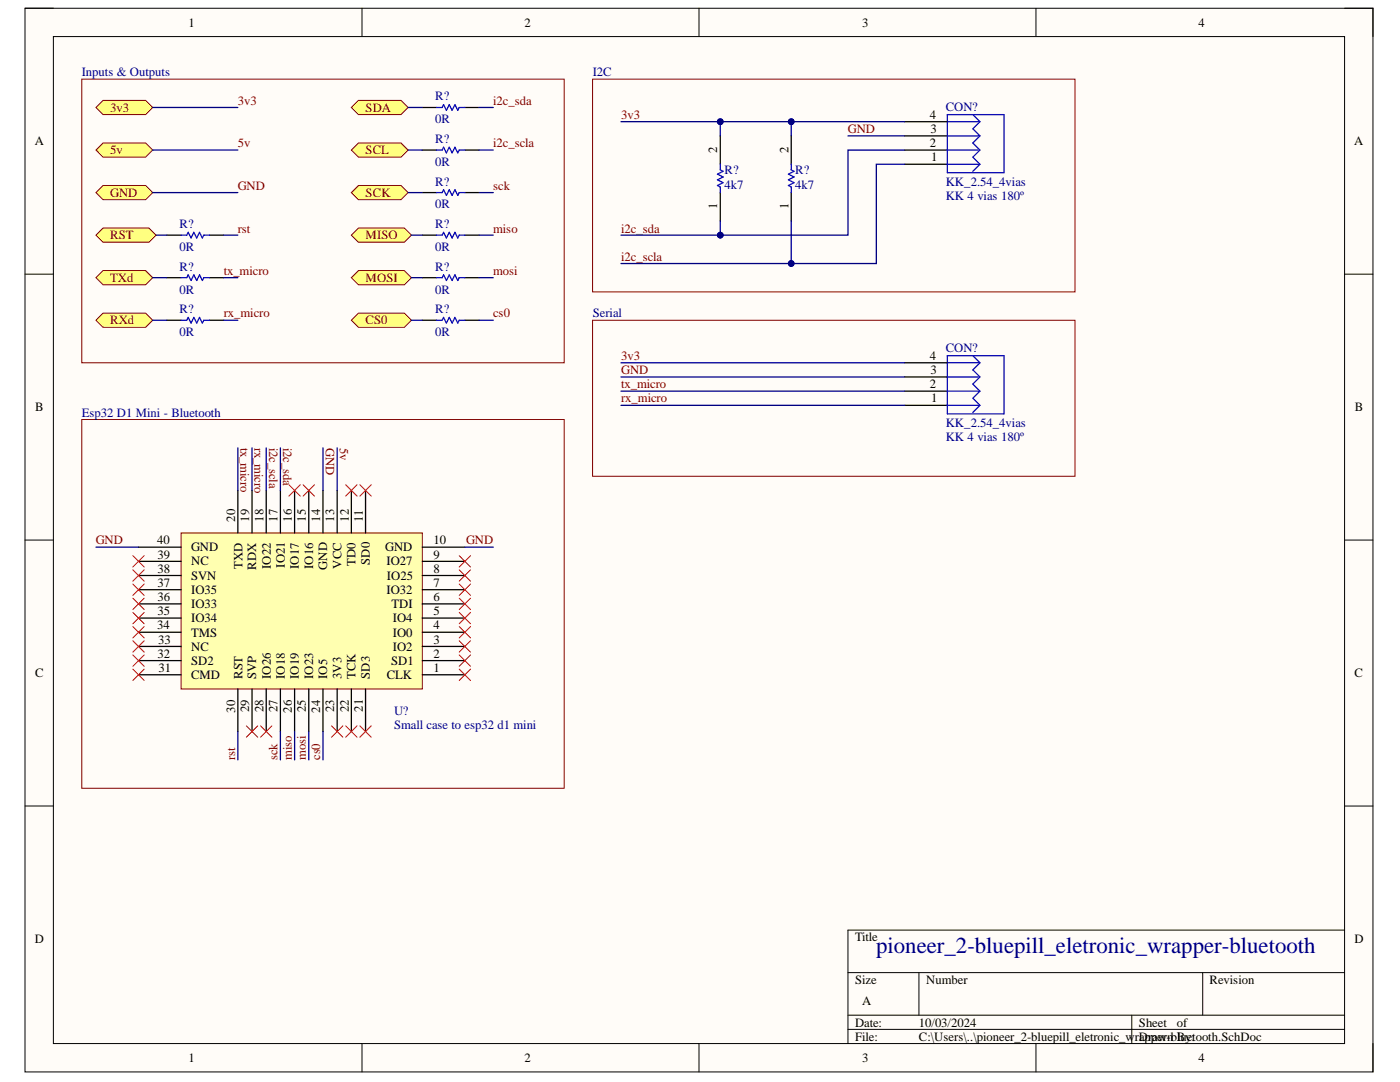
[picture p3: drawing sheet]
<svg xmlns="http://www.w3.org/2000/svg" width="279mm" height="216mm" viewBox="0 0 279 216" stroke-linecap="round" stroke-linejoin="round" font-family="sans-serif">
<path d="M5 1.6h269v212.3h-269z" fill-rule="evenodd" fill="#fffcf8"/>
<path d="M5 1.6h269v212.3h-269z" fill="none" stroke="#000" stroke-width=".2"/>
<path d="M10.7 7.3h257.6v200.9h-257.6z" fill-rule="evenodd" fill="#fffcf8"/>
<g fill="none" stroke="#000" stroke-width=".2">
<path d="M5 1.6h5.7M10.7 7.3h257.6v200.9h-257.6zM72.2 1.6v5.7M139.5 1.6v5.7M206.8 1.6v5.7M268.3 1.6h5.7v5.7M5 54.7h5.7M268.3 54.7h5.7M5 107.8h5.7M268.3 107.8h5.7M5 160.8h5.7M268.3 160.8h5.7"/>
<path d="M169.2 194.1h99.1M183.4 194.1v8.5M240 194.1v8.5M268.3 185.6h-99.1v22.6M72.2 208.2v5.7M139.5 208.2v5.7M169.2 202.6h99.1M169.2 205.4h99.1M206.8 208.2v5.7M225.9 202.6v5.6M274 208.2v5.7"/>
</g>
<path d="M20.6 20h8.5l1.4 1.4-1.4 1.5h-8.5l-1.4-1.5z" fill-rule="evenodd" fill="#ffff80"/>
<path d="M20.6 20h8.5l1.4 1.4-1.4 1.5h-8.5l-1.4-1.5z" fill="none" stroke="#800000" stroke-width=".2"/>
<path d="M20.6 28.5h8.5l1.4 1.4-1.4 1.5h-8.5l-1.4-1.5z" fill-rule="evenodd" fill="#ffff80"/>
<path d="M20.6 28.5h8.5l1.4 1.4-1.4 1.5h-8.5l-1.4-1.5z" fill="none" stroke="#800000" stroke-width=".2"/>
<path d="M20.6 37h8.5l1.4 1.4-1.4 1.4h-8.5l-1.4-1.4z" fill-rule="evenodd" fill="#ffff80"/>
<path d="M16.3 15.8h96.3v56.6h-96.3zM20.6 37h8.5l1.4 1.4-1.4 1.4h-8.5l-1.4-1.4z" fill="none" stroke="#800000" stroke-width=".2"/>
<path d="M20.6 54h8.5l1.4 1.4-1.4 1.4h-8.5l-1.4-1.4z" fill-rule="evenodd" fill="#ffff80"/>
<path d="M20.6 54h8.5l1.4 1.4-1.4 1.4h-8.5l-1.4-1.4z" fill="none" stroke="#800000" stroke-width=".2"/>
<path d="M20.6 62.5h8.5l1.4 1.4-1.4 1.4h-8.5l-1.4-1.4z" fill-rule="evenodd" fill="#ffff80"/>
<path d="M20.6 62.5h8.5l1.4 1.4-1.4 1.4h-8.5l-1.4-1.4zM16.3 83.7h96.3v73.6h-96.3z" fill="none" stroke="#800000" stroke-width=".2"/>
<path d="M36.1 106.3h48.2v31.2h-48.2z" fill-rule="evenodd" fill="#ffffb0"/>
<path d="M36.1 106.3h48.2v31.2h-48.2z" fill="none" stroke="#800000" stroke-width=".2"/>
<g fill="none" stroke="#000" stroke-width=".25">
<path d="M47.5 97.9v8.4M50.3 97.9v8.4M53.1 97.9v8.4M56 97.9v8.4M58.8 97.9v8.4M61.6 97.9v8.4M64.5 97.9v8.4M67.3 97.9v8.4M70.1 97.9v8.4M73 97.9v8.4M27.6 117.7h8.5M27.6 114.8h8.5"/>
<path d="M27.6 112h8.5M27.6 109.2h8.5M84.3 117.7h8.5M84.3 114.8h8.5M84.3 112h8.5M84.3 109.2h8.5M27.6 134.6h8.5M27.6 131.8h8.5M27.6 129h8.5M27.6 126.2h8.5M27.6 123.3h8.5M27.6 120.5h8.5"/>
<path d="M56 137.5v8.5M58.8 137.5v8.5M61.6 137.5v8.5M73 137.5v8.5M84.3 134.6h8.5M84.3 131.8h8.5M84.3 129h8.5M84.3 126.2h8.5M84.3 123.3h8.5M84.3 120.5h8.5"/>
</g>
<path d="M70.1 21.4l1.4-1.4h8.5l1.4 1.4-1.4 1.5h-8.5z" fill-rule="evenodd" fill="#ffff80"/>
<path d="M70.1 21.4l1.4-1.4h8.5l1.4 1.4-1.4 1.5h-8.5z" fill="none" stroke="#800000" stroke-width=".2"/>
<path d="M70.1 29.9l1.4-1.4h8.5l1.4 1.4-1.4 1.5h-8.5z" fill-rule="evenodd" fill="#ffff80"/>
<path d="M70.1 29.9l1.4-1.4h8.5l1.4 1.4-1.4 1.5h-8.5z" fill="none" stroke="#800000" stroke-width=".2"/>
<path d="M70.1 38.4l1.4-1.4h8.5l1.4 1.4-1.4 1.4h-8.5z" fill-rule="evenodd" fill="#ffff80"/>
<path d="M70.1 38.4l1.4-1.4h8.5l1.4 1.4-1.4 1.4h-8.5z" fill="none" stroke="#800000" stroke-width=".2"/>
<path d="M70.1 46.9l1.4-1.4h9.2l1.4 1.4-1.4 1.4h-9.2z" fill-rule="evenodd" fill="#ffff80"/>
<path d="M70.1 46.9l1.4-1.4h9.2l1.4 1.4-1.4 1.4h-9.2z" fill="none" stroke="#800000" stroke-width=".2"/>
<path d="M70.1 55.4l1.4-1.4h9.2l1.4 1.4-1.4 1.4h-9.2z" fill-rule="evenodd" fill="#ffff80"/>
<path d="M70.1 55.4l1.4-1.4h9.2l1.4 1.4-1.4 1.4h-9.2z" fill="none" stroke="#800000" stroke-width=".2"/>
<path d="M70.1 63.9l1.4-1.4h9.2l1.4 1.4-1.4 1.4h-9.2z" fill-rule="evenodd" fill="#ffff80"/>
<path d="M70.1 63.9l1.4-1.4h9.2l1.4 1.4-1.4 1.4h-9.2z" fill="none" stroke="#800000" stroke-width=".2"/>
<g fill="none" stroke="#f00" stroke-width=".2">
<path d="M57.7 96.7l2.2 2.3M59.9 96.7l-2.2 2.3M60.5 96.7l2.3 2.3M62.8 96.7l-2.3 2.3M69 96.7l2.3 2.3M71.3 96.7l-2.3 2.3M71.8 96.7l2.3 2.3M74.1 96.7l-2.3 2.3M26.5 110.9l2.3 2.2M26.5 113.7l2.3 2.3M26.5 116.5l2.3 2.3M26.5 119.4l2.3 2.2"/>
<path d="M28.8 110.9l-2.3 2.2M28.8 113.7l-2.3 2.3M28.8 116.5l-2.3 2.3M28.8 119.4l-2.3 2.2M91.6 119.4l2.3 2.2M91.6 116.5l2.3 2.3M91.6 113.7l2.3 2.3M91.6 110.9l2.3 2.2M93.9 119.4l-2.3 2.2M93.9 116.5l-2.3 2.3M93.9 113.7l-2.3 2.3M93.9 110.9l-2.3 2.2"/>
<path d="M26.5 122.2l2.3 2.3M26.5 125l2.3 2.3M26.5 127.9l2.3 2.2M26.5 130.7l2.3 2.3M26.5 133.5l2.3 2.3M28.8 122.2l-2.3 2.3M28.8 125l-2.3 2.3M28.8 127.9l-2.3 2.2M28.8 130.7l-2.3 2.3M28.8 133.5l-2.3 2.3M91.6 133.5l2.3 2.3M91.6 130.7l2.3 2.3"/>
<path d="M91.6 127.9l2.3 2.2M91.6 125l2.3 2.3M91.6 122.2l2.3 2.3M93.9 133.5l-2.3 2.3M93.9 130.7l-2.3 2.3M93.9 127.9l-2.3 2.2M93.9 125l-2.3 2.3M93.9 122.2l-2.3 2.3M52 144.8l2.3 2.3M54.3 144.8l-2.3 2.3M69 144.8l2.3 2.3M71.3 144.8l-2.3 2.3"/>
<path d="M71.8 144.8l2.3 2.3M74.1 144.8l-2.3 2.3"/>
</g>
<path d="M20.6 45.5h9.1l1.4 1.4-1.4 1.4h-9.1l-1.4-1.4z" fill-rule="evenodd" fill="#ffff80"/>
<path d="M118.3 15.8h96.2v42.4h-96.2zM20.6 45.5h9.1l1.4 1.4-1.4 1.4h-9.1l-1.4-1.4zM118.3 63.9h96.2v31.1h-96.2z" fill="none" stroke="#800000" stroke-width=".2"/>
<g fill="none" stroke="#000" stroke-width=".25">
<path d="M84.3 29.9h2.8M84.3 21.4h2.8M84.3 38.4h2.8M92.8 29.9h2.8M92.8 21.4h2.8M92.8 38.4h2.8M143.7 27.1v5.7M157.9 27.1v5.7M180.6 32.8h8.5M180.6 29.9h8.5M180.6 27.1h8.5M180.6 24.3h8.5"/>
<path d="M33.3 46.9h2.8M33.3 55.4h2.8M41.8 46.9h2.8M41.8 55.4h2.8M84.3 46.9h2.8M84.3 55.4h2.8M92.8 46.9h2.8M92.8 55.4h2.8M33.3 63.9h2.8M41.8 63.9h2.8M84.3 63.9h2.8M92.8 63.9h2.8"/>
<path d="M180.6 78.1h8.5M180.6 75.2h8.5M180.6 72.4h8.5M180.6 80.9h8.5"/>
</g>
<g fill="none" stroke="#00f" stroke-width=".25">
<path d="M87.1 29.9h1.1l.3-.5 .6 1.1 .6-1.1 .5 1.1 .6-1.1 .6 1.1 .2-.6h1.2M87.1 21.4h1.1l.3-.5 .6 1.1 .6-1.1 .5 1.1 .6-1.1 .6 1.1 .2-.6h1.2M87.1 38.4h1.1l.3-.5 .6 1.1 .6-1.1 .5 1.1 .6-1.1 .6 1.1 .2-.6h1.2M143.7 32.8v1.1l.6 .3-1.1 .6 1.1 .5-1.1 .6M157.9 32.8v1.1l.6 .3-1.2 .6 1.2 .5-1.2 .6M189.1 22.9h11.3v11.6h-11.3zM189.1 32.8h6.3M189.1 29.9h6.3M189.1 27.1h6.3M189.1 24.3h6.3M194.2 22.9l1.4 1.4-1.4 1.4 1.4 1.4-1.4 1.4 1.4 1.4-1.4 1.5 1.4 1.4-1.4 1.4M36.1 46.9h1.2l.3-.5 .5 1.1 .6-1.1 .6 1.1 .5-1.1 .6 1.1 .3-.6h1.1"/>
<path d="M36.1 55.4h1.2l.3-.6 .5 1.2 .6-1.2 .6 1.2 .5-1.2 .6 1.2 .3-.6h1.1M87.1 46.9h1.1l.3-.5 .6 1.1 .6-1.1 .5 1.1 .6-1.1 .6 1.1 .2-.6h1.2M87.1 55.4h1.1l.3-.6 .6 1.2 .6-1.2 .5 1.2 .6-1.2 .6 1.2 .2-.6h1.2M36.1 63.9h1.2l.3-.6 .5 1.2 .6-1.2 .6 1.2 .5-1.2 .6 1.2 .3-.6h1.1M87.1 63.9h1.1l.3-.6 .6 1.2 .6-1.2 .5 1.2 .6-1.2 .6 1.2 .2-.6h1.2M189.1 71h11.3v11.6h-11.3zM189.1 78.1h6.3M189.1 75.2h6.3M189.1 72.4h6.3M194.2 71l1.4 1.4-1.4 1.4 1.4 1.4-1.4 1.4 1.4 1.5-1.4 1.4 1.4 1.4-1.4 1.4M189.1 80.9h6.3"/>
</g>
<g fill="none" stroke="#000080" stroke-width=".25">
<path d="M30.5 21.4h17M30.5 29.9h17M30.5 38.4h17M143.7 24.3v2.8M47.5 89.4v8.5M50.3 89.4v8.5M53.1 89.4v8.5M56 89.4v8.5M64.5 89.4v8.5M67.3 89.4v8.5M19.2 109.2h8.4M92.8 109.2h5.6"/>
<path d="M47.5 146v5.6M56 146v5.6M58.8 146v5.6M61.6 146v5.6M64.5 146v5.6"/>
</g>
<circle cx="143.7" cy="24.3" r=".57" fill="#000080"/>
<circle cx="143.7" cy="24.3" r=".57" fill="none" stroke="#000080" stroke-width=".2"/>
<path d="M157.9 24.3v2.8" fill="none" stroke="#000080" stroke-width=".25"/>
<circle cx="157.9" cy="24.3" r=".57" fill="#000080"/>
<circle cx="157.9" cy="24.3" r=".57" fill="none" stroke="#000080" stroke-width=".2"/>
<path d="M143.7 44.1v2.8" fill="none" stroke="#000080" stroke-width=".25"/>
<circle cx="143.7" cy="46.9" r=".57" fill="#000080"/>
<circle cx="143.7" cy="46.9" r=".57" fill="none" stroke="#000080" stroke-width=".2"/>
<path d="M157.9 44.1v8.5" fill="none" stroke="#000080" stroke-width=".25"/>
<circle cx="157.9" cy="52.6" r=".57" fill="#000080"/>
<circle cx="157.9" cy="52.6" r=".57" fill="none" stroke="#000080" stroke-width=".2"/>
<path d="M123.9 24.3h56.7" fill="none" stroke="#000080" stroke-width=".25"/>
<circle cx="143.7" cy="24.3" r=".57" fill="#000080"/>
<circle cx="143.7" cy="24.3" r=".57" fill="none" stroke="#000080" stroke-width=".2"/>
<circle cx="157.9" cy="24.3" r=".57" fill="#000080"/>
<circle cx="157.9" cy="24.3" r=".57" fill="none" stroke="#000080" stroke-width=".2"/>
<path d="M169.2 27.1h11.4M180.6 29.9h-11.4v17h-45.3" fill="none" stroke="#000080" stroke-width=".25"/>
<circle cx="143.7" cy="46.9" r=".57" fill="#000080"/>
<circle cx="143.7" cy="46.9" r=".57" fill="none" stroke="#000080" stroke-width=".2"/>
<path d="M180.6 32.8h-5.7v19.8h-51" fill="none" stroke="#000080" stroke-width=".25"/>
<circle cx="157.9" cy="52.6" r=".57" fill="#000080"/>
<circle cx="157.9" cy="52.6" r=".57" fill="none" stroke="#000080" stroke-width=".2"/>
<g fill="none" stroke="#000080" stroke-width=".25">
<path d="M81.4 21.4h2.9M81.4 29.9h2.9M81.4 38.4h2.9M95.6 21.4h2.8M95.6 29.9h2.8M95.6 38.4h2.8M30.5 55.4h2.8M31.1 46.9h2.2M44.6 46.9h2.9M44.6 55.4h2.9M82.1 46.9h2.2M82.1 55.4h2.2"/>
<path d="M95.6 46.9h2.8M95.6 55.4h2.8M30.5 63.9h2.8M44.6 63.9h2.9M82.1 63.9h2.2M95.6 63.9h2.8M123.9 72.4h56.7M123.9 75.2h56.7M123.9 78.1h56.7M123.9 80.9h56.7"/>
</g>
<g font-size="9.5" fill="#f00">
<text x="49.7" y="143.8">PIU?029</text>
<text x="66.7" y="143.8">PIU?023</text>
</g>
<g font-size="6.7" fill="#00f">
<text x="143.2" y="42.4">PIR?01</text>
<text x="157.3" y="42.4">PIR?01</text>
</g>
<text font-size="4.6" fill="#000080" x="174.9" y="190.2">pioneer_2-bluepill_eletronic_wrapper-bluetooth</text>
<g font-size="2.5">
<text x="37.6" y="5.3">1</text>
<text x="104.7" y="5.3">2</text>
<text x="172.1" y="5.3">3</text>
<text x="239.2" y="5.3">4</text>
<text x="185.6" y="23.8">4</text>
<text x="6.9" y="29">A</text>
<text x="185.6" y="29.4">2</text>
<text x="185.7" y="26.5">3</text>
<text x="270.2" y="29">A</text>
<text x="143.2" y="30.5" transform="rotate(-90 143.2 30.5)">2</text>
<text x="157.4" y="30.5" transform="rotate(-90 157.4 30.5)">2</text>
<text x="185.9" y="32.2">1</text>
<text x="143.2" y="41.7" transform="rotate(-90 143.2 41.7)">1</text>
<text x="157.4" y="41.7" transform="rotate(-90 157.4 41.7)">1</text>
<text x="185.6" y="71.8">4</text>
<text x="185.6" y="77.5">2</text>
<text x="185.7" y="74.6">3</text>
<text x="7" y="82.1">B</text>
<text x="185.9" y="80.3">1</text>
<text x="270.4" y="82.1">B</text>
<text x="46.9" y="104.1" transform="rotate(-90 46.9 104.1)">20</text>
<text x="49.7" y="104.1" transform="rotate(-90 49.7 104.1)">19</text>
<text x="52.6" y="104.1" transform="rotate(-90 52.6 104.1)">18</text>
<text x="55.4" y="104.1" transform="rotate(-90 55.4 104.1)">17</text>
<text x="58.3" y="104.1" transform="rotate(-90 58.3 104.1)">16</text>
<text x="61" y="104.1" transform="rotate(-90 61 104.1)">15</text>
<text x="63.9" y="104.1" transform="rotate(-90 63.9 104.1)">14</text>
<text x="66.7" y="104.1" transform="rotate(-90 66.7 104.1)">13</text>
<text x="69.6" y="104.1" transform="rotate(-90 69.6 104.1)">12</text>
<text x="72.4" y="104.1" transform="rotate(-90 72.4 104.1)">11</text>
<text x="31.4" y="108.6">40</text>
<text x="31.5" y="111.5">39</text>
<text x="38.1" y="112.8">NC</text>
<text x="38.1" y="110">GND</text>
<text x="48.4" y="113.5" transform="rotate(-90 48.4 113.5)">TXD</text>
<text x="51.2" y="113.7" transform="rotate(-90 51.2 113.7)">RDX</text>
<text x="54" y="113.5" transform="rotate(-90 54 113.5)">IO22</text>
<text x="56.8" y="113.2" transform="rotate(-90 56.8 113.2)">IO21</text>
<text x="59.6" y="113.5" transform="rotate(-90 59.6 113.5)">IO17</text>
<text x="62.5" y="113.5" transform="rotate(-90 62.5 113.5)">IO16</text>
<text x="65.3" y="113.8" transform="rotate(-90 65.3 113.8)">GND</text>
<text x="68.2" y="113.5" transform="rotate(-90 68.2 113.5)">VCC</text>
<text x="70.9" y="112.9" transform="rotate(-90 70.9 112.9)">TD0</text>
<text x="73.8" y="112.7" transform="rotate(-90 73.8 112.7)">SD0</text>
<text x="76.9" y="110">GND</text>
<text x="77.1" y="112.8">IO27</text>
<text x="86.5" y="111.5">9</text>
<text x="86.5" y="108.6">10</text>
<text x="31.5" y="119.9">36</text>
<text x="31.5" y="117.1">37</text>
<text x="31.5" y="114.3">38</text>
<text x="38.1" y="118.5">IO35</text>
<text x="38.1" y="115.7">SVN</text>
<text x="77.1" y="118.5">IO32</text>
<text x="77.2" y="115.7">IO25</text>
<text x="86.5" y="119.9">6</text>
<text x="86.5" y="117.1">7</text>
<text x="86.5" y="114.3">8</text>
<text x="31.4" y="125.6">34</text>
<text x="31.5" y="122.8">35</text>
<text x="38.1" y="124.1">IO34</text>
<text x="38.1" y="121.4">IO33</text>
<text x="78.1" y="121.4">TDI</text>
<text x="78.4" y="124.1">IO4</text>
<text x="86.5" y="125.6">4</text>
<text x="86.5" y="122.8">5</text>
<text x="31.5" y="131.2">32</text>
<text x="31.5" y="128.5">33</text>
<text x="38.1" y="129.8">NC</text>
<text x="38.1" y="127">TMS</text>
<text x="78.4" y="129.8">IO2</text>
<text x="78.4" y="127">IO0</text>
<text x="86.5" y="131.2">2</text>
<text x="86.5" y="128.5">3</text>
<text x="7" y="135.1">C</text>
<text x="31.6" y="134.1">31</text>
<text x="38.1" y="135.5">CMD</text>
<text x="38.1" y="132.7">SD2</text>
<text x="48.4" y="135.5" transform="rotate(-90 48.4 135.5)">RST</text>
<text x="51.2" y="135.5" transform="rotate(-90 51.2 135.5)">SVP</text>
<text x="54" y="135.5" transform="rotate(-90 54 135.5)">IO26</text>
<text x="56.8" y="135.5" transform="rotate(-90 56.8 135.5)">IO18</text>
<text x="59.6" y="135.5" transform="rotate(-90 59.6 135.5)">IO19</text>
<text x="62.5" y="135.5" transform="rotate(-90 62.5 135.5)">IO23</text>
<text x="65.3" y="135.5" transform="rotate(-90 65.3 135.5)">IO5</text>
<text x="68.2" y="135.5" transform="rotate(-90 68.2 135.5)">3V3</text>
<text x="70.9" y="135.5" transform="rotate(-90 70.9 135.5)">TCK</text>
<text x="73.8" y="135.5" transform="rotate(-90 73.8 135.5)">SD3</text>
<text x="77.2" y="135.5">CLK</text>
<text x="78" y="132.7">SD1</text>
<text x="86.5" y="134.1">1</text>
<text x="270.3" y="135.1">C</text>
<text x="46.9" y="142.2" transform="rotate(-90 46.9 142.2)">30</text>
<text x="49.7" y="142.1" transform="rotate(-90 49.7 142.1)">29</text>
<text x="52.6" y="142.1" transform="rotate(-90 52.6 142.1)">28</text>
<text x="55.4" y="142.1" transform="rotate(-90 55.4 142.1)">27</text>
<text x="58.3" y="142.2" transform="rotate(-90 58.3 142.2)">26</text>
<text x="61" y="142.1" transform="rotate(-90 61 142.1)">25</text>
<text x="63.9" y="142.2" transform="rotate(-90 63.9 142.2)">24</text>
<text x="66.7" y="142.1" transform="rotate(-90 66.7 142.1)">23</text>
<text x="69.6" y="142.1" transform="rotate(-90 69.6 142.1)">22</text>
<text x="72.4" y="142" transform="rotate(-90 72.4 142)">21</text>
<text x="6.9" y="188.2">D</text>
<text x="170.6" y="187.9">Title</text>
<text x="270.3" y="188.2">D</text>
<text x="170.6" y="196.3">Size</text>
<text x="184.8" y="196.3">Number</text>
<text x="241.4" y="196.3">Revision</text>
<text x="172.1" y="200.6">A</text>
<text x="170.6" y="204.9">Date:</text>
<text x="170.6" y="207.6">File:</text>
<text x="183.4" y="204.9">10/03/2024</text>
<text x="183.4" y="207.6">C:\Users\..\pioneer_2-bluepill_eletronic_w</text>
<text x="226.5" y="207.6">rapper-bluetooth.SchDoc</text>
<text x="227.3" y="204.9">Sheet</text>
<text x="227.3" y="207.6">Drawn By:</text>
<text x="234.9" y="204.9">of</text>
<text x="37.6" y="211.9">1</text>
<text x="104.7" y="211.9">2</text>
<text x="172.1" y="211.9">3</text>
<text x="239.2" y="211.9">4</text>
</g>
<g font-size="2.5" fill="#000080">
<text x="16.3" y="15.2">Inputs &amp; Outputs</text>
<text x="118.3" y="15.2">I2C</text>
<text x="86.8" y="20">R?</text>
<text x="188.7" y="22.1">CON?</text>
<text x="86.8" y="24.6">0R</text>
<text x="86.8" y="28.6">R?</text>
<text x="86.8" y="33.1">0R</text>
<text x="144.6" y="34.7">R?</text>
<text x="158.7" y="34.7">R?</text>
<text x="86.8" y="37">R?</text>
<text x="86.8" y="41.6">0R</text>
<text x="144.6" y="37.6">4k7</text>
<text x="158.7" y="37.6">4k7</text>
<text x="188.7" y="39.8">KK 4 vias 180º</text>
<text x="188.7" y="37">KK_2.54_4vias</text>
<text x="35.9" y="45.5">R?</text>
<text x="86.8" y="45.5">R?</text>
<text x="35.9" y="50">0R</text>
<text x="86.8" y="50">0R</text>
<text x="35.9" y="54">R?</text>
<text x="35.9" y="58.6">0R</text>
<text x="86.8" y="54">R?</text>
<text x="86.8" y="58.6">0R</text>
<text x="35.9" y="62.5">R?</text>
<text x="86.8" y="62.5">R?</text>
<text x="118.3" y="63.3">Serial</text>
<text x="35.9" y="67">0R</text>
<text x="86.8" y="67">0R</text>
<text x="188.7" y="70.1">CON?</text>
<text x="16.3" y="83.2">Esp32 D1 Mini - Bluetooth</text>
<text x="188.7" y="88">KK 4 vias 180º</text>
<text x="188.7" y="85.1">KK_2.54_4vias</text>
<text x="78.6" y="142.6">U?</text>
<text x="78.6" y="145.4">Small case to esp32 d1 mini</text>
</g>
<g font-size="2.5" fill="#800000">
<text x="22" y="22.3">3v3</text>
<text x="47.4" y="20.9">3v3</text>
<text x="73" y="22.3">SDA</text>
<text x="98.4" y="20.9">i2c_sda</text>
<text x="124" y="23.8">3v3</text>
<text x="47.4" y="29.4">5v</text>
<text x="98.4" y="29.4">i2c_scla</text>
<text x="169.2" y="26.5">GND</text>
<text x="22" y="30.8">5v</text>
<text x="73" y="30.8">SCL</text>
<text x="22" y="39.3">GND</text>
<text x="47.4" y="37.9">GND</text>
<text x="73" y="39.3">SCK</text>
<text x="98.4" y="37.9">sck</text>
<text x="22" y="47.8">RST</text>
<text x="47.4" y="46.4">rst</text>
<text x="73" y="47.8">MISO</text>
<text x="98.4" y="46.4">miso</text>
<text x="124" y="46.4">i2c_sda</text>
<text x="124" y="52">i2c_scla</text>
<text x="22" y="56.3">TXd</text>
<text x="44.6" y="54.9">tx_micro</text>
<text x="73" y="56.3">MOSI</text>
<text x="98.4" y="54.9">mosi</text>
<text x="22" y="64.7">RXd</text>
<text x="44.6" y="63.3">rx_micro</text>
<text x="73" y="64.7">CS0</text>
<text x="98.4" y="63.3">cs0</text>
<text x="124" y="71.8">3v3</text>
<text x="124" y="77.5">tx_micro</text>
<text x="124" y="74.6">GND</text>
<text x="124" y="80.3">rx_micro</text>
<text x="48" y="89.3" transform="rotate(90 48 89.3)">tx_micro</text>
<text x="50.8" y="89.3" transform="rotate(90 50.8 89.3)">rx_micro</text>
<text x="53.7" y="89.3" transform="rotate(90 53.7 89.3)">i2c_scla</text>
<text x="56.5" y="89.3" transform="rotate(90 56.5 89.3)">i2c_sda</text>
<text x="65" y="89.3" transform="rotate(90 65 89.3)">GND</text>
<text x="67.8" y="89.3" transform="rotate(90 67.8 89.3)">5v</text>
<text x="19.1" y="108.6">GND</text>
<text x="93" y="108.6">GND</text>
<text x="46.9" y="151.6" transform="rotate(-90 46.9 151.6)">rst</text>
<text x="55.4" y="151.6" transform="rotate(-90 55.4 151.6)">sck</text>
<text x="58.3" y="151.6" transform="rotate(-90 58.3 151.6)">miso</text>
<text x="61" y="151.6" transform="rotate(-90 61 151.6)">mosi</text>
<text x="63.9" y="151.6" transform="rotate(-90 63.9 151.6)">cs0</text>
</g>
</svg>
